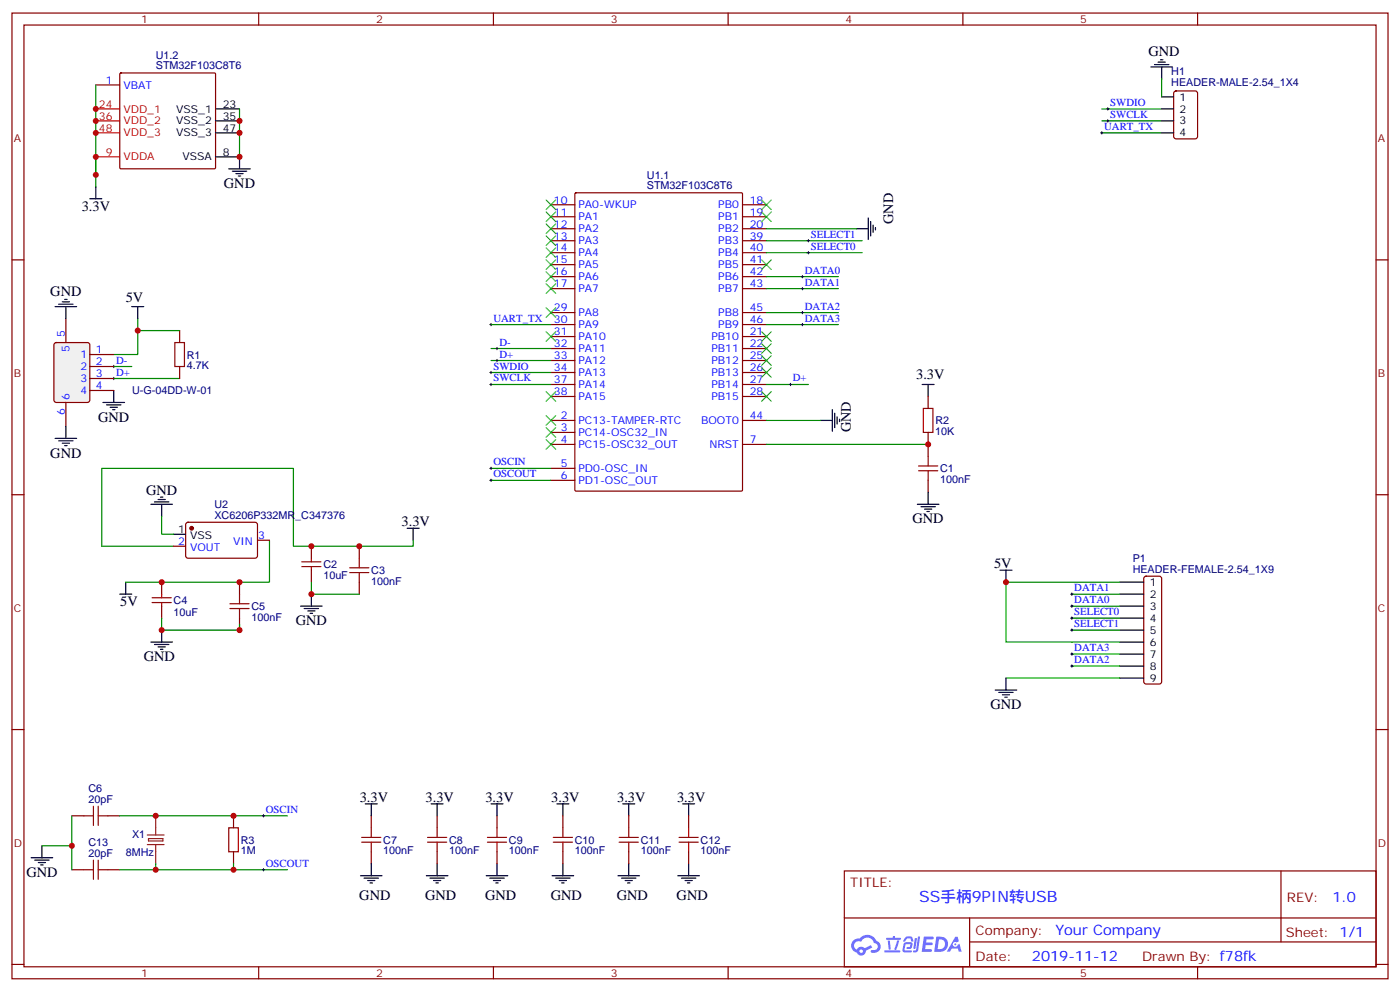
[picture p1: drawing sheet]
<svg xmlns="http://www.w3.org/2000/svg" width="412mm" height="292mm" viewBox="0 0 412 292" stroke-linecap="round" stroke-linejoin="round" font-family="sans-serif">
<g fill="none" stroke="#870000" stroke-width=".35">
<path d="M3.5 3.8h405.4v284.4h-405.4zM7.1 7.4h398.2v277.3h-398.2zM76.2 3.8v3.6M145.3 3.8v3.6M214.5 3.8v3.6M283.6 3.8v3.6M352.8 3.8v3.6M3.5 76.5h3.6M405.3 76.5h3.6M3.5 145.7h3.6M405.3 145.7h3.6M3.5 214.8h3.6"/>
<path d="M405.3 214.8h3.6M248.7 256.4h156.6v28.3h-156.6zM377.3 256.5v20.8M248.7 270.3h156.5M285.6 277.3h119.6M285.6 270.3v14.1M3.5 284h3.6M76.2 284.7v3.5M145.3 284.7v3.5M214.5 284.7v3.5M283.6 284.7v3.5M352.8 284.7v3.5"/>
<path d="M405.3 284h3.6"/>
</g>
<g fill="#5487ff">
<path d="M272.1 275.8h2.6l.3 .2-.1 .5-2 .1-.1 .9h1.6l.4 .4-.4 .4h-1.7l-.2 1.2h1.8l.3 .4-.2 .3-2.9 .1z"/>
<path d="M281.4 275.8h.7l.4 1.3-.7 .4a.74 .74 0 0 0-1.1 .3 .74 .74 0 0 0 .5 1 .74 .74 0 0 0 .9-.7l.5-.2 .7 2.3h-.9l-.2-.9h-1.9l-.5 .9h-.9z"/>
<path d="M269.5 276.2h.6l-.4 2.9a.31 .31 0 0 1-.3 .3 .31 .31 0 0 1-.3-.3z"/>
<path d="M270.4 275.7h.6l-.5 4a.89 .89 0 0 1-.7 .7 .89 .89 0 0 1-.9-.3l1-.5z"/>
<path d="M266.8 275.9l.6-.2 1.2 .1 .5 1.3-.6 .1-.4-.9-1 .1a.95 .95 0 0 1-1 .8l-.1-.2z"/>
<path d="M266.4 277.6l1.8-.2a1.04 1.04 0 0 1 .6 1.1 1.04 1.04 0 0 1-.8 .9h-.7a.29 .29 0 0 1-.3-.3 .29 .29 0 0 1 .3-.3h.7l.2-.8-1.4 .1-.4 1.7h1.9a.29 .29 0 0 1 .3 .4 .29 .29 0 0 1-.3 .2h-2l-.4-.3 .2-2.1z"/>
<path d="M260.5 279.8h4.4a.3 .3 0 0 1 .3 .3 .3 .3 0 0 1-.3 .3h-4.3z"/>
<path d="M264.3 276.9h.6l-.5 1.7a1.02 1.02 0 0 1-.7 1.1l-.2-.3z"/>
<path d="M261.5 277h.6l.3 2.3-.3 .3-.3-.2z"/>
<path d="M261.1 276.1h1.9l.2-.5h.5l-.1 .5h1.5a.29 .29 0 0 1 .3 .3 .29 .29 0 0 1-.3 .3h-3.9z"/>
<path d="M275.8 275.8l-.6 4.5h1.4a2.27 2.27 0 0 0 2.7-2.3 2.27 2.27 0 0 0-2.7-2.2zM276.6 276.6a1.5 1.5 0 0 1 1.8 1.5 1.5 1.5 0 0 1-1.9 1.4h-.3z"/>
<path d="M251.4 276.9a2.09 2.09 0 0 0 1 3.6 1.37 1.37 0 0 0 1.5 .8 1.37 1.37 0 0 0 1.1-1.4l2-.9-.5-.7-1.8 .9a1.4 1.4 0 0 0-2.3 .4 1.32 1.32 0 0 1-.6-1.8 1.32 1.32 0 0 1 1.9-.5 2.02 2.02 0 0 1 2-1.2 2.02 2.02 0 0 1 1.8 1.6 1.09 1.09 0 0 1 1.1 1.3 1.09 1.09 0 0 1-1.6 .7 .41 .41 0 0 0-.5 .4 .41 .41 0 0 0 .4 .4 1.89 1.89 0 0 0 2.4-1.1 1.89 1.89 0 0 0-1.2-2.4 2.98 2.98 0 0 0-5-.7l-1 .2zM253.2 280.1a.52 .52 0 0 1 1 0 .52 .52 0 0 1-1 0z"/>
<circle cx="281.4" cy="278" r=".28"/>
</g>
<g fill="none" stroke="#870000" stroke-width=".35">
<path d="M28.2 25h7.1M35.3 21.7l.3-.2h27.7l.2 .3-.1 27.7-.3 .2h-27.6l-.2-.3zM169.4 56.9l.3-.1h48.7l.3 .1v87.4l-.2 .3h-48.8l-.3-.2zM162.3 60.3h7M162.3 63.8h7M162.3 67.3h7M162.3 70.9h7M162.3 74.4h7M162.3 77.9h7M218.7 60.3h7.1M218.7 63.8h7.1M218.7 67.3h7.1"/>
<path d="M218.7 70.9h7.1M218.7 74.4h7.1M218.7 77.9h7.1M52.9 97.3v3.6M162.3 99.1h7M162.3 81.5h7M162.3 85h7M162.3 92h7M162.3 95.6h7M218.7 99.1h7.1M218.7 81.5h7.1M218.7 85h7.1"/>
<path d="M218.7 92h7.1M218.7 95.6h7.1M52.9 107.9v3.5M162.3 102.6h7M162.3 106.2h7M162.3 109.7h7M162.3 113.2h7M162.3 116.7h7M218.7 102.6h7.1M218.7 106.2h7.1M218.7 109.7h7.1M218.7 113.2h7.1"/>
<path d="M218.7 116.7h7.1M273.4 116.7v3.6M162.3 123.8h7M162.3 130.8h7M162.3 127.3h7M162.3 137.9h7M218.7 123.8h7.1M218.7 130.8h7.1M273.4 127.3v7.1M54.9 154l.5-.2h20l.4 .7v9.4l-.7 .5-20-.1-.4-.6v-9.2zM75.8 159.1h3.6M162.3 141.4h7"/>
<path d="M273.4 141.4v3.6M47.6 171.4v3.5M47.6 178.5v3.5M51.2 160.8h3.5M70.6 171.4v3.5M91.7 160.8v3.6M91.7 167.9v3.5M105.8 160.8v3.6M105.8 171.4v3.5M337.1 169.9l.5-.2h3.9l.5 .2 .2 .5v30.3l-.2 .5-.5 .2h-3.9l-.5-.2-.2-.5v-30.3zM70.6 182v3.5M21.2 240.2h3.5"/>
<path d="M21.2 256.1h3.5M31.7 240.2h3.6M31.7 256.1h3.6M68.8 240.2v3.5M68.8 250.8v3.5M109.4 240.2v3.5M109.4 250.8v3.5M128.8 240.2v3.5M128.8 250.8v3.5M146.4 240.2v3.5M146.4 250.8v3.5M165.8 240.2v3.5"/>
<path d="M165.8 250.8v3.5M185.2 240.2v3.5M185.2 250.8v3.5M202.8 240.2v3.5M202.8 250.8v3.5"/>
</g>
<path d="M28.2 32.1h7.1M28.2 35.6h7.1M28.2 39.1h7.1M28.2 46.2h7.1" fill="none" stroke="#f00" stroke-width=".35"/>
<g fill="none" stroke="#000" stroke-width=".35">
<path d="M339 19.7h6.4M340.1 19h4.2M341.1 18.3h2.2M341.8 17.6h.7M342.2 19.7v3.5M63.5 32.1h7.1M63.5 35.6h7.1M63.5 39.1h7.1M26.5 58.5h3.5M28.2 55v3.5M63.5 46.2h7.1v3.5M67.4 49.7h6.3"/>
<path d="M68.4 50.4h4.3M69.5 51.1h2.1M70.2 51.8h.7M252.2 67.3h3.6M255.8 64.2v6.3M256.5 65.2v4.3M257.2 66.3v2.1M257.9 67v.7M38.8 90.3h3.5M40.6 90.3v3.5M30.3 118.5h6.4M31.4 119.2h4.2"/>
<path d="M32.5 119.9h2.1M33.5 115v3.5M271.6 113.2h3.6M273.4 113.2v3.5M33.2 120.6h.7M241.7 123.8h3.5M245.2 120.6v6.4M245.9 121.7v4.2M246.6 122.7v2.1M247.3 123.4v.7M44.4 148.5h6.4M45.5 147.8h4.2"/>
<path d="M46.6 147.1h2.1M47.3 146.4h.7M47.6 148.5v3.5M51.2 157.3h3.5M119.9 155.5h3.6M121.7 155.5v3.6M270.2 148.5h6.4M271.3 149.2h4.2M272.3 149.9h2.2M273 150.6h.8M273.4 145v3.5M35.3 174.9h3.5"/>
<path d="M37 171.4v3.5M88.5 178.5h6.4M89.6 179.2h4.2M90.7 179.9h2.1M91.7 174.9v3.6M294.6 167.9h3.5M296.3 167.9v3.5M329.8 174.9h7.1M329.8 178.5h7.1M329.8 171.4h7.1M44.4 189.1h6.4M45.5 189.8h4.2"/>
<path d="M46.6 190.5h2.1M47.3 191.2h.7M47.6 185.5v3.6M91.4 180.6h.7M296.3 199.6v3.6M329.8 189.1h7.1M329.8 182h7.1M329.8 185.5h7.1M329.8 192.6h7.1M329.8 196.1h7.1M329.8 199.6h7.1M293.2 203.2h6.3"/>
<path d="M294.2 203.9h4.2M295.3 204.6h2.1M296 205.3h.7M107.6 236.7h3.5M109.4 236.7v3.5M127 236.7h3.5M128.8 236.7v3.5M144.6 236.7h3.6M146.4 236.7v3.5M164 236.7h3.6M165.8 236.7v3.5M183.4 236.7h3.6"/>
<path d="M185.2 236.7v3.5M201.1 236.7h3.5M202.8 236.7v3.5M9.2 252.6h6.3M10.2 253.3h4.3M11.3 254h2.1M12 254.7h.7M12.3 249v3.6M106.2 257.8h6.3M107.2 258.6h4.3M108.3 259.3h2.1M109 260h.7"/>
<path d="M109.4 254.3v3.5M125.6 257.8h6.3M126.6 258.6h4.3M127.7 259.3h2.1M128.4 260h.7M128.8 254.3v3.5M143.2 257.8h6.4M144.3 258.6h4.2M145.3 259.3h2.2M146 260h.8M146.4 254.3v3.5M162.6 257.8h6.4"/>
<path d="M163.7 258.6h4.2M164.7 259.3h2.2M165.5 260h.7M165.8 254.3v3.5M182 257.8h6.4M183.1 258.6h4.2M184.1 259.3h2.2M184.9 260h.7M185.2 254.3v3.5M199.7 257.8h6.3M200.7 258.6h4.3M201.8 259.3h2.1"/>
<path d="M202.5 260h.7M202.8 254.3v3.5"/>
</g>
<g fill="none" stroke="#008700" stroke-width=".35">
<path d="M28.2 25v30M70.6 32.1v14.1M324.6 32.1h17.6M324.6 35.6h17.6M324.6 39.1h17.6M342.2 23.2v5.3M28.2 46.2v5.3M225.8 67.3h26.4M225.8 70.9h28.2M225.8 74.4h28.2M40.6 93.8v10.6h-7.1M40.6 97.3h12.3"/>
<path d="M144.6 95.6h17.7M225.8 95.6h21.1M225.8 92h21.1M225.8 85h21.1M225.8 81.5h21.1M33.5 107.9h5.3M33.5 111.4h19.4M144.6 102.6h17.7M144.6 109.7h17.7M144.6 113.2h17.7M144.6 137.9h17.7M225.8 123.8h15.9"/>
<path d="M225.8 130.8h47.6M47.6 152v5.3h3.6M79.4 159.1v12.3h-42.4M121.7 159.1v1.7h-35.3v-22.9h-56.4v22.9h21.2M144.6 141.4h17.7M91.7 171.4v3.5h14.1M315.7 174.9h14.1M315.7 178.5h14.1M329.8 171.4h-33.5v17.7h33.5M47.6 182v3.5h23v-1.7M296.3 199.6h33.5M315.7 182h14.1"/>
<path d="M315.7 185.5h14.1M315.7 196.1h14.1M315.7 192.6h14.1M12.3 249h8.9M21.2 240.2v15.9M35.3 240.2h49.4M45.9 254.3v1.8h-10.6M45.9 256.1h38.8M68.8 254.3v1.8"/>
</g>
<g fill="none" stroke="#000" stroke-width=".29">
<path d="M324.2 39.1h.7M324.6 38.8v.7M326 32.1h.7M326 35.6h.7M326.3 31.7v.7M326.3 35.2v.7M237.8 74.4h.7M237.8 70.9h.7M238.1 70.5v.7M238.1 74v.8M144.3 95.6h.7M144.6 95.2v.7"/>
<path d="M236 95.6h.7M236 81.5h.7M236 85h.7M236 92h.7M236.4 81.1v.7M236.4 84.6v.7M236.4 91.7v.7M236.4 95.2v.7M33.2 107.9h.7M33.2 111.4h.7M33.5 107.6v.7M33.5 111.1v.7"/>
<path d="M144.3 109.7h.7M144.3 113.2h.7M144.6 109.3v.7M144.6 112.9v.7M146 102.6h.8M146.4 102.3v.7M144.3 137.9h.7M144.6 137.5v.8M144.3 141.4h.7M144.6 141.1v.7M315.4 174.9h.7M315.4 178.5h.7"/>
<path d="M315.7 174.6v.7M315.7 178.1v.7M315.4 182h.7M315.4 185.5h.7M315.4 192.6h.7M315.4 196.1h.7M315.7 181.6v.8M315.7 185.2v.7M315.7 192.2v.7M315.7 195.8v.7M77.6 239.9v.7M77.3 240.2h.7"/>
<path d="M77.3 256.1h.7M77.6 255.7v.7"/>
</g>
<g fill="none" stroke="#a10000" stroke-width=".35">
<path d="M51.5 100.9h2.8v7h-2.8zM270.6 137.2h5.6M270.6 138.6h5.6M272 120.3h2.8v7h-2.8zM273.4 134.4v2.8M273.4 138.6v2.8M44.8 176h5.6M44.8 177.4h5.6M47.6 174.9v1.1M47.6 177.4v1.1M67.7 177.8h5.7M67.7 179.2h5.7"/>
<path d="M70.6 174.9v2.9M70.6 179.2v2.8M88.9 165.4h5.6M88.9 166.8h5.6M91.7 164.4v1M91.7 166.8v1.1M103 167.2h5.7M103 168.6h5.7M105.8 164.4v2.8M105.8 168.6v2.8M27.5 237.4v5.6M28.9 237.4v5.6"/>
<path d="M24.7 240.2h2.8M24.7 256.1h2.8M27.5 253.3v5.6M28.9 240.2h2.8M28.9 253.3v5.6M28.9 256.1h2.8M67.4 243.7h2.8v7.1h-2.8zM106.5 246.6h5.7M106.5 248h5.7M109.4 243.7v2.9M109.4 248v2.8M125.9 246.6h5.7"/>
<path d="M125.9 248h5.7M128.8 243.7v2.9M128.8 248v2.8M143.6 246.6h5.6M143.6 248h5.6M146.4 243.7v2.9M146.4 248v2.8M163 246.6h5.6M163 248h5.6M165.8 243.7v2.9M165.8 248v2.8M182.4 246.6h5.6"/>
<path d="M182.4 248h5.6M185.2 243.7v2.9M185.2 248v2.8M200 246.6h5.7M200 248h5.7M202.8 243.7v2.9M202.8 248v2.8"/>
</g>
<path d="M43.4 245.9h4.9M43.4 248.7h4.9M43.7 246.9h4.3v.7h-4.3zM45.9 240.2v5.7M45.9 248.7v5.6" fill="none" stroke="#8c2424" stroke-width=".35"/>
<g fill="none" stroke="#3c3" stroke-width=".35">
<path d="M160.9 58.9l2.8 2.8M163.7 58.9l-2.8 2.8M224.4 58.9l2.8 2.8M227.2 58.9l-2.8 2.8M160.9 62.4l2.8 2.8M160.9 65.9l2.8 2.9M160.9 69.5l2.8 2.8M160.9 73l2.8 2.8M160.9 76.5l2.8 2.8M163.7 62.4l-2.8 2.8M163.7 65.9l-2.8 2.9M163.7 69.5l-2.8 2.8"/>
<path d="M163.7 73l-2.8 2.8M163.7 76.5l-2.8 2.8M224.4 62.4l2.8 2.8M224.4 76.5l2.8 2.8M227.2 62.4l-2.8 2.8M227.2 76.5l-2.8 2.8M160.9 80l2.8 2.9M160.9 83.6l2.8 2.8M160.9 97.7l2.8 2.8M160.9 90.6l2.8 2.9M163.7 80l-2.8 2.9M163.7 83.6l-2.8 2.8"/>
<path d="M163.7 97.7l-2.8 2.8M163.7 90.6l-2.8 2.9M224.4 97.7l2.8 2.8M227.2 97.7l-2.8 2.8M160.9 115.3l2.8 2.8M163.7 115.3l-2.8 2.8M224.4 115.3l2.8 2.8M224.4 101.2l2.8 2.8M224.4 104.7l2.8 2.9M224.4 108.3l2.8 2.8M227.2 115.3l-2.8 2.8M227.2 101.2l-2.8 2.8"/>
<path d="M227.2 104.7l-2.8 2.9M227.2 108.3l-2.8 2.8M160.9 122.4l2.8 2.8M160.9 125.9l2.8 2.8M160.9 129.4l2.8 2.9M163.7 122.4l-2.8 2.8M163.7 125.9l-2.8 2.8M163.7 129.4l-2.8 2.9"/>
</g>
<circle cx="56.4" cy="155.5" r=".53" fill="#870000" stroke="#870000" stroke-width=".35"/>
<path d="M16.1 101.1l.5-.2h9.2l.6 .4 .1 16.5-.5 .6-9.4 .1-.7-.5v-16.4z" fill="#f0f0f0" stroke="#870000" stroke-width=".35"/>
<path d="M346 27l.4-.2h5.7l.6 .4 .1 13-.5 .6-5.9 .1-.6-.5-.1-12.9zM19.4 93.8v7.1M19.4 118.5v7.1M26.5 104.4h7M26.5 107.9h7M26.5 111.4h7M26.5 115h7" fill="none" stroke="#870000" stroke-width=".35"/>
<g fill="none" stroke="#000" stroke-width=".35">
<path d="M342.2 35.6h3.5M342.2 28.5h3.5M342.2 32.1h3.5M342.2 39.1h3.5M16.2 90.3h6.4M17.3 89.6h4.2M18.3 88.9h2.2M19 88.2h.8M19.4 90.3v3.5M16.2 129.1h6.4M17.3 129.8h4.2M18.3 130.5h2.2"/>
<path d="M19 131.2h.8M19.4 125.6v3.5"/>
</g>
<path d="M144.6 106.2h17.7M225.8 113.2h12.3" fill="none" stroke="#008700" stroke-width=".35"/>
<path d="M146 106.2h.8M146.4 105.8v.7M232.5 113.2h.7M232.8 112.9v.7" fill="none" stroke="#000" stroke-width=".29"/>
<g fill="#c00">
<circle cx="28.2" cy="32.1" r=".88"/>
<circle cx="68.8" cy="256.1" r=".88"/>
<circle cx="45.9" cy="256.1" r=".88"/>
<circle cx="45.9" cy="240.2" r=".88"/>
<circle cx="40.6" cy="97.3" r=".88"/>
<circle cx="47.6" cy="171.4" r=".88"/>
<circle cx="70.6" cy="46.2" r=".88"/>
<circle cx="70.6" cy="39.1" r=".88"/>
<circle cx="70.6" cy="35.6" r=".88"/>
<circle cx="28.2" cy="35.6" r=".88"/>
<circle cx="28.2" cy="39.1" r=".88"/>
<circle cx="28.2" cy="46.2" r=".88"/>
<circle cx="28.2" cy="51.5" r=".88"/>
<circle cx="91.7" cy="160.8" r=".88"/>
<circle cx="105.8" cy="160.8" r=".88"/>
<circle cx="21.2" cy="249" r=".88"/>
<circle cx="68.8" cy="240.2" r=".88"/>
<circle cx="296.3" cy="171.4" r=".88"/>
<circle cx="273.4" cy="130.8" r=".88"/>
<circle cx="47.6" cy="185.5" r=".88"/>
<circle cx="70.6" cy="185.5" r=".88"/>
<circle cx="70.6" cy="171.4" r=".88"/>
<circle cx="91.7" cy="174.9" r=".88"/>
</g>
<text font-size="4.6" fill="#00f" x="270.8" y="265.5">SS手柄9PIN转USB</text>
<g font-size="4.2">
<text x="338.3" y="16.4">GND</text>
<text x="66" y="55.4">GND</text>
<text x="24.1" y="62.1">3.3V</text>
<text x="263.1" y="65.9" transform="rotate(-90 263.1 65.9)">GND</text>
<text x="14.8" y="87.1">GND</text>
<text x="37" y="88.8">5V</text>
<text x="269.9" y="111.7">3.3V</text>
<text x="28.9" y="124.1">GND</text>
<text x="250.6" y="127.3" transform="rotate(-90 250.6 127.3)">GND</text>
<text x="14.8" y="134.7">GND</text>
<text x="43" y="145.7">GND</text>
<text x="118.3" y="154.9">3.3V</text>
<text x="268.8" y="154.1">GND</text>
<text x="292.8" y="167.2">5V</text>
<text x="35.4" y="178.5">5V</text>
<text x="87.1" y="184.1">GND</text>
<text x="42.3" y="194.6">GND</text>
<text x="291.7" y="208.8">GND</text>
<text x="106" y="236">3.3V</text>
<text x="125.4" y="236">3.3V</text>
<text x="143" y="236">3.3V</text>
<text x="162.4" y="236">3.3V</text>
<text x="181.8" y="236">3.3V</text>
<text x="199.4" y="236">3.3V</text>
<text x="7.8" y="258.2">GND</text>
<text x="105.8" y="265.1">GND</text>
<text x="125.2" y="265.1">GND</text>
<text x="142.9" y="265.1">GND</text>
<text x="162.3" y="265.1">GND</text>
<text x="181.7" y="265.1">GND</text>
<text x="199.3" y="265.1">GND</text>
</g>
<g font-size="4.2" fill="#00f">
<text x="392.5" y="265.7">1.0</text>
<text x="310.9" y="275.3">Your Company</text>
<text x="304" y="283.1">2019-11-12</text>
</g>
<g font-size="3.9" fill="#800">
<text x="250.5" y="261">TITLE:</text>
<text x="379.1" y="265.7">REV:</text>
<text x="287.4" y="275.2">Company:</text>
<text x="378.7" y="275.8">Sheet: 1/1</text>
<text x="287.4" y="282.9">Date:</text>
<text x="336.4" y="283">Drawn By: f78fk</text>
</g>
<g font-size="3.2" fill="#800">
<text x="41.6" y="6.8">1</text>
<text x="110.8" y="6.8">2</text>
<text x="179.9" y="6.8">3</text>
<text x="249.1" y="6.8">4</text>
<text x="318.2" y="6.8">5</text>
<text x="4.1" y="41.9">A</text>
<text x="405.9" y="41.9">A</text>
<text x="4.1" y="111.1">B</text>
<text x="405.9" y="111.1">B</text>
<text x="4.1" y="180.2">C</text>
<text x="405.9" y="180.2">C</text>
<text x="4.1" y="249.4">D</text>
<text x="405.9" y="249.4">D</text>
<text x="41.6" y="287.7">1</text>
<text x="110.8" y="287.7">2</text>
<text x="179.9" y="287.7">3</text>
<text x="249.1" y="287.7">4</text>
<text x="318.2" y="287.7">5</text>
</g>
<g font-size="3.2" fill="#000080">
<text x="45.9" y="17.3">U1.2</text>
<text x="45.9" y="20.4">STM32F103C8T6</text>
<text x="345" y="22">H1</text>
<text x="345" y="25.2">HEADER-MALE-2.54_1X4</text>
<text x="190.6" y="52.6">U1.1</text>
<text x="190.5" y="55.7">STM32F103C8T6</text>
<text x="55" y="105.6">R1</text>
<text x="55" y="108.7">4.7K</text>
<text x="38.9" y="116.1">U-G-04DD-W-01</text>
<text x="275.5" y="125">R2</text>
<text x="275.5" y="128.1">10K</text>
<text x="276.9" y="142.2">100nF</text>
<text x="276.9" y="139.1">C1</text>
<text x="63.2" y="149.6">U2</text>
<text x="63.2" y="152.7">XC6206P332MR_C347376</text>
<text x="95.2" y="167.3">C2</text>
<text x="333.7" y="165.4">P1</text>
<text x="95.2" y="170.4">10uF</text>
<text x="109.4" y="172.2">100nF</text>
<text x="109.4" y="169.1">C3</text>
<text x="333.7" y="168.6">HEADER-FEMALE-2.54_1X9</text>
<text x="51.2" y="177.9">C4</text>
<text x="74.1" y="179.7">C5</text>
<text x="51.2" y="181.5">10uF</text>
<text x="74.1" y="182.8">100nF</text>
<text x="26.1" y="233.2">C6</text>
<text x="26.1" y="236.3">20pF</text>
<text x="26.1" y="249">C13</text>
<text x="37" y="252">8MHz</text>
<text x="38.9" y="246.7">X1</text>
<text x="70.9" y="251.6">1M</text>
<text x="70.9" y="248.4">R3</text>
<text x="112.9" y="251.6">100nF</text>
<text x="112.9" y="248.4">C7</text>
<text x="132.3" y="251.6">100nF</text>
<text x="132.3" y="248.4">C8</text>
<text x="149.9" y="251.6">100nF</text>
<text x="149.9" y="248.4">C9</text>
<text x="169.3" y="251.6">100nF</text>
<text x="169.3" y="248.4">C10</text>
<text x="188.7" y="251.6">100nF</text>
<text x="188.7" y="248.4">C11</text>
<text x="206.4" y="251.6">100nF</text>
<text x="206.4" y="248.4">C12</text>
<text x="26.1" y="252.2">20pF</text>
</g>
<g font-size="3.2" fill="#00f">
<text x="31.1" y="24.7">1</text>
<text x="36.3" y="26.1">VBAT</text>
<text x="327" y="31.2">SWDIO</text>
<text x="327" y="34.7">SWCLK</text>
<text x="325.3" y="38.2">UART_TX</text>
<text x="163.2" y="59.9">10</text>
<text x="220.8" y="59.9">18</text>
<text x="163.2" y="63.5">11</text>
<text x="170.4" y="61.3">PA0-WKUP</text>
<text x="170.4" y="64.9">PA1</text>
<text x="211.6" y="61.3">PB0</text>
<text x="211.6" y="64.9">PB1</text>
<text x="220.8" y="63.5">19</text>
<text x="163.2" y="67">12</text>
<text x="163.2" y="70.5">13</text>
<text x="170.4" y="68.4">PA2</text>
<text x="170.4" y="71.9">PA3</text>
<text x="211.6" y="68.4">PB2</text>
<text x="211.6" y="71.9">PB3</text>
<text x="220.8" y="67">20</text>
<text x="220.8" y="70.5">39</text>
<text x="238.8" y="70">SELECT1</text>
<text x="163.2" y="74">14</text>
<text x="163.2" y="77.6">15</text>
<text x="170.4" y="75.5">PA4</text>
<text x="211.6" y="75.5">PB4</text>
<text x="220.8" y="74">40</text>
<text x="220.8" y="77.6">41</text>
<text x="238.8" y="73.5">SELECT0</text>
<text x="163.2" y="81.1">16</text>
<text x="170.4" y="79">PA5</text>
<text x="170.4" y="82.5">PA6</text>
<text x="211.6" y="79">PB5</text>
<text x="211.6" y="82.5">PB6</text>
<text x="220.8" y="81.1">42</text>
<text x="237.1" y="80.6">DATA0</text>
<text x="163.2" y="84.6">17</text>
<text x="170.4" y="86">PA7</text>
<text x="211.6" y="86">PB7</text>
<text x="220.8" y="84.6">43</text>
<text x="237.1" y="84.1">DATA1</text>
<text x="145.3" y="94.7">UART_TX</text>
<text x="163.2" y="91.7">29</text>
<text x="163.2" y="95.2">30</text>
<text x="170.4" y="93.1">PA8</text>
<text x="211.6" y="93.1">PB8</text>
<text x="220.8" y="91.7">45</text>
<text x="220.8" y="95.2">46</text>
<text x="237.1" y="91.2">DATA2</text>
<text x="237.1" y="94.7">DATA3</text>
<text x="19" y="99.1" transform="rotate(-90 19 99.1)">5</text>
<text x="147.1" y="101.7">D-</text>
<text x="163.2" y="98.7">31</text>
<text x="170.4" y="100.2">PA10</text>
<text x="170.4" y="96.6">PA9</text>
<text x="209.5" y="100.2">PB10</text>
<text x="211.6" y="96.6">PB9</text>
<text x="220.8" y="98.7">21</text>
<text x="20.5" y="103.6" transform="rotate(-90 20.5 103.6)">5</text>
<text x="23.7" y="105.4">1</text>
<text x="28.2" y="104">1</text>
<text x="28.2" y="107.6">2</text>
<text x="34.2" y="107">D-</text>
<text x="147.1" y="105.3">D+</text>
<text x="163.2" y="102.3">32</text>
<text x="163.2" y="105.8">33</text>
<text x="170.4" y="103.7">PA11</text>
<text x="170.4" y="107.2">PA12</text>
<text x="209.5" y="103.7">PB11</text>
<text x="209.5" y="107.2">PB12</text>
<text x="220.8" y="102.3">22</text>
<text x="220.8" y="105.8">25</text>
<text x="23.7" y="109">2</text>
<text x="23.7" y="112.5">3</text>
<text x="28.2" y="111.1">3</text>
<text x="34.2" y="110.6">D+</text>
<text x="145.3" y="108.8">SWDIO</text>
<text x="145.3" y="112.3">SWCLK</text>
<text x="163.2" y="109.3">34</text>
<text x="163.2" y="112.9">37</text>
<text x="170.4" y="110.7">PA13</text>
<text x="209.5" y="110.7">PB13</text>
<text x="220.8" y="109.3">26</text>
<text x="220.8" y="112.9">27</text>
<text x="233.5" y="112.3">D+</text>
<text x="20.5" y="117.8" transform="rotate(-90 20.5 117.8)">6</text>
<text x="23.7" y="116">4</text>
<text x="28.2" y="114.6">4</text>
<text x="163.2" y="116.4">38</text>
<text x="170.4" y="114.3">PA14</text>
<text x="170.4" y="117.8">PA15</text>
<text x="209.5" y="114.3">PB14</text>
<text x="209.5" y="117.8">PB15</text>
<text x="220.8" y="116.4">28</text>
<text x="19" y="122.3" transform="rotate(-90 19 122.3)">6</text>
<text x="165.2" y="123.4">2</text>
<text x="170.4" y="124.8">PC13-TAMPER-RTC</text>
<text x="206.5" y="124.8">BOOT0</text>
<text x="220.8" y="123.4">44</text>
<text x="165.2" y="127">3</text>
<text x="165.2" y="130.5">4</text>
<text x="170.4" y="128.4">PC14-OSC32_IN</text>
<text x="170.4" y="131.9">PC15-OSC32_OUT</text>
<text x="209" y="131.9">NRST</text>
<text x="220.8" y="130.5">7</text>
<text x="145.3" y="137">OSCIN</text>
<text x="165.2" y="137.5">5</text>
<text x="145.3" y="140.5">OSCOUT</text>
<text x="165.2" y="141.1">6</text>
<text x="170.4" y="139">PD0-OSC_IN</text>
<text x="170.4" y="142.5">PD1-OSC_OUT</text>
<text x="52.5" y="160.5">2</text>
<text x="68.7" y="160.5">VIN</text>
<text x="76" y="158.7">3</text>
<text x="56" y="162.2">VOUT</text>
<text x="316.4" y="174.1">DATA1</text>
<text x="316.4" y="177.6">DATA0</text>
<text x="316.4" y="181.1">SELECT0</text>
<text x="316.4" y="184.6">SELECT1</text>
<text x="316.4" y="191.7">DATA3</text>
<text x="316.4" y="195.2">DATA2</text>
<text x="78.3" y="239.3">OSCIN</text>
<text x="78.3" y="255.2">OSCOUT</text>
</g>
<g font-size="3.2">
<text x="347.5" y="29.6">1</text>
<text x="51.9" y="33.1">VSS_1</text>
<text x="65.6" y="31.7">23</text>
<text x="65.6" y="35.2">35</text>
<text x="347.5" y="33.1">2</text>
<text x="51.9" y="36.7">VSS_2</text>
<text x="51.9" y="40.2">VSS_3</text>
<text x="65.6" y="38.8">47</text>
<text x="347.5" y="36.7">3</text>
<text x="347.5" y="40.2">4</text>
<text x="53.8" y="47.2">VSSA</text>
<text x="65.6" y="45.8">8</text>
<text x="52.5" y="157">1</text>
<text x="56" y="158.7">VSS</text>
<text x="338.7" y="172.5">1</text>
<text x="338.7" y="176">2</text>
<text x="338.7" y="179.5">3</text>
<text x="338.7" y="183.1">4</text>
<text x="338.7" y="186.6">5</text>
<text x="338.7" y="190.1">6</text>
<text x="338.7" y="193.6">7</text>
<text x="338.7" y="197.2">8</text>
<text x="338.7" y="200.7">9</text>
</g>
<g font-size="3.2" fill="#f00">
<text x="29.1" y="31.7">24</text>
<text x="29.1" y="35.2">36</text>
<text x="36.3" y="33.1">VDD_1</text>
<text x="29.1" y="38.8">48</text>
<text x="36.3" y="36.7">VDD_2</text>
<text x="36.3" y="40.2">VDD_3</text>
<text x="31.1" y="45.8">9</text>
<text x="36.3" y="47.2">VDDA</text>
</g>
</svg>
